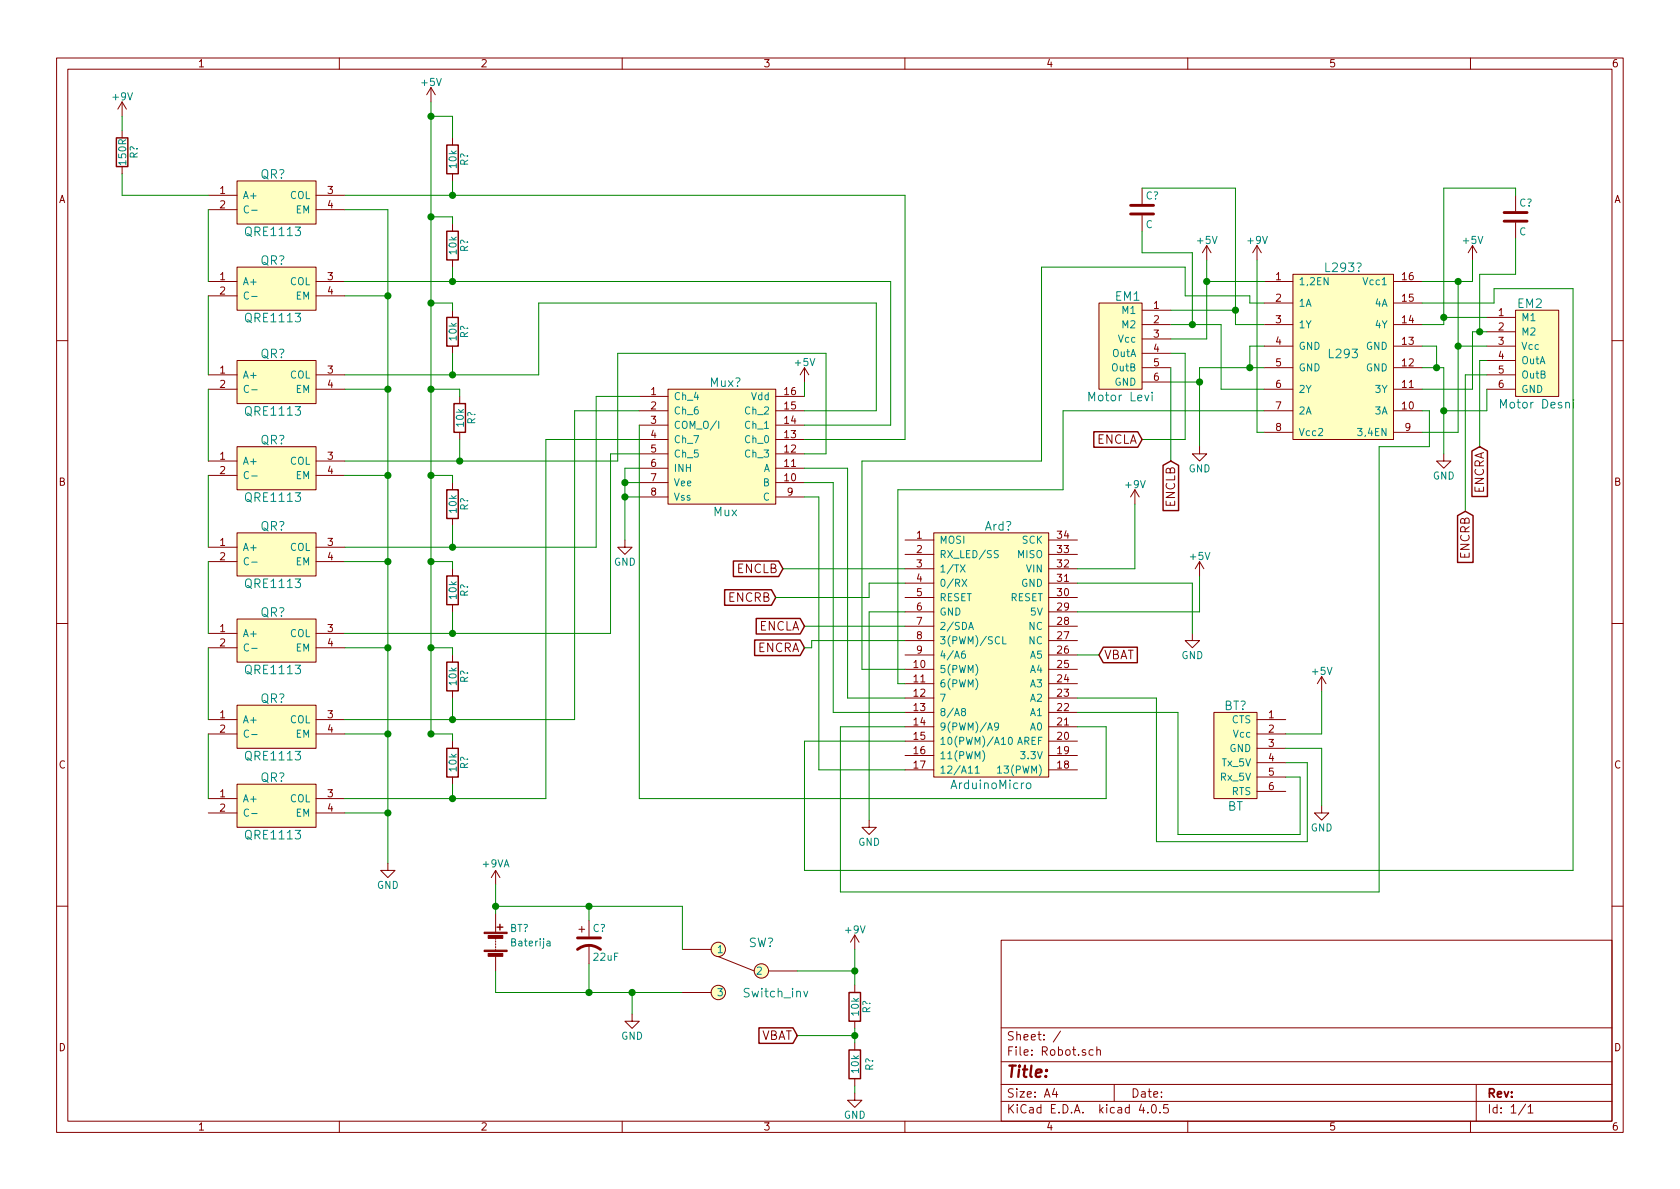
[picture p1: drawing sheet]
<svg xmlns="http://www.w3.org/2000/svg" width="297mm" height="210mm" viewBox="0 0 297 210" stroke-linecap="round" stroke-linejoin="round" font-family="sans-serif">
<g fill="none" stroke="#840000" stroke-width=".18">
<path d="M10 10.3h277v189.9h-277zM12 12.2h273v186.1h-273zM21.6 18l-.8 1.3M21.6 18v2.6M21.6 18l.8 1.3M60 10.3v1.9M76.2 15.5l-.8 1.3M76.2 15.5v2.5M76.2 15.5l.8 1.3M110 10.3v1.9M160 10.3v1.9M210 10.3v1.9"/>
<path d="M260 10.3v1.9M21.6 23.1v1.3M21.6 29.5v1.2M36.8 34.5h5.1M36.8 37.1h5.1M41.9 32h14v7.6h-14zM55.9 34.5h5.1M55.9 37.1h5.1M80 24.4v1.2M80 30.7v1.3M80 39.6v1.3M201.9 33.3v2.8"/>
<path d="M201.9 38.1v2.8M268 34.5v2.8M268 39.4v2.8M36.8 49.8h5.1M36.8 52.3h5.1M41.9 47.2h14v7.7h-14zM55.9 49.8h5.1M55.9 52.3h5.1M80 46v1.2M80 54.9v1.2M194.3 53.6h7.6v15.2h-7.6zM201.9 57.4h5.1"/>
<path d="M201.9 54.9h5.1M201.9 59.9h5.1M213.4 43.4l-.8 1.3M213.4 43.4v2.6M213.4 43.4l.7 1.3M222.2 43.4l-.7 1.3M222.2 43.4v2.6M222.2 43.4l.8 1.3M223.5 49.8h5.1M223.5 53.6h5.1M223.5 57.4h5.1M228.6 48.5h17.8v29.2h-17.8z"/>
<path d="M246.4 49.8h5.1M246.4 53.6h5.1M246.4 57.4h5.1M260.3 43.4l-.7 1.3M260.3 43.4v2.6M260.3 43.4l.8 1.3M262.9 56.1h5.1M262.9 58.7h5.1M268 54.9h7.6v15.2h-7.6zM10 60.2h2M36.8 68.8h5.1M36.8 66.3h5.1"/>
<path d="M41.9 63.7h14v7.7h-14zM41.9 79h14v7.6h-14zM55.9 68.8h5.1M55.9 66.3h5.1M80 61.2v1.3M81.3 70.1v1.3M81.3 76.4v1.3M113 72.6h5.1M113 70.1h5.1M113 75.2h5.1M113 77.7h5.1M118.1 68.8h19.1v20.3h-19.1z"/>
<path d="M137.2 72.6h5M137.2 70.1h5M137.2 75.2h5M137.2 77.7h5M142.2 65l-.7 1.3M142.2 65v2.6M142.2 65l.8 1.3M201.9 65h5.1M201.9 62.5h5.1M201.9 67.6h5.1M212.1 79v1.3h1.3l-1.3 1.2-1.3-1.2h1.3M223.5 61.2h5.1"/>
<path d="M223.5 65h5.1M223.5 68.8h5.1M223.5 72.6h5.1M223.5 76.4h5.1M246.4 61.2h5.1M246.4 65h5.1M246.4 68.8h5.1M246.4 72.6h5.1M246.4 76.4h5.1M262.9 61.2h5.1M262.9 68.8h5.1M262.9 66.3h5.1"/>
<path d="M262.9 63.7h5.1M285 60.2h2M36.8 81.5h5.1M36.8 84.1h5.1M36.8 96.8h5.1M36.8 99.3h5.1M41.9 94.2h14v7.6h-14zM55.9 81.5h5.1M55.9 84.1h5.1M55.9 96.8h5.1M55.9 99.3h5.1M80 85.3v1.3"/>
<path d="M80 91.7v1.3M110.5 95.5v1.3h1.3l-1.3 1.2-1.3-1.2h1.3M113 80.3h5.1M113 82.8h5.1M113 85.3h5.1M113 87.9h5.1M137.2 80.3h5M137.2 82.8h5M137.2 85.3h5M137.2 87.9h5M160 95.5h5.1M160 98h5.1"/>
<path d="M165.1 94.2h20.3v43.2h-20.3zM185.4 95.5h5.1M185.4 98h5.1M200.7 86.6l-.8 1.3M200.7 86.6v2.5M200.7 86.6l.7 1.3M212.1 99.3l-.8 1.3M212.1 99.3v2.5M212.1 99.3l.8 1.3M255.3 80.3v1.2h1.2l-1.2 1.3-1.3-1.3h1.3M10 110.3h2M36.8 112h5.1"/>
<path d="M36.8 114.5h5.1M41.9 109.5h14v7.6h-14zM55.9 112h5.1M55.9 114.5h5.1M80 100.6v1.2M80 106.9v1.3M80 115.8v1.3M160 100.6h5.1M160 103.1h5.1M160 105.7h5.1M160 108.2h5.1M160 110.7h5.1"/>
<path d="M160 113.3h5.1M160 115.8h5.1M160 118.4h5.1M185.4 100.6h5.1M185.4 103.1h5.1M185.4 105.7h5.1M185.4 108.2h5.1M185.4 110.7h5.1M185.4 113.3h5.1M185.4 115.8h5.1M185.4 118.4h5.1M210.8 112v1.3h1.3l-1.3 1.2-1.3-1.2h1.3"/>
<path d="M233.7 119.6l-.8 1.3M233.7 119.6v2.6M233.7 119.6l.7 1.3M285 110.3h2M36.8 127.2h5.1M36.8 129.8h5.1M41.9 124.7h14v7.6h-14zM41.9 138.7h14v7.6h-14zM55.9 127.2h5.1M55.9 129.8h5.1M80 122.2v1.2M80 131.1v1.2"/>
<path d="M80 137.4v1.3M160 131.1h5.1M160 120.9h5.1M160 128.5h5.1M160 123.4h5.1M160 126h5.1M160 133.6h5.1M160 136.1h5.1M185.4 131.1h5.1M185.4 120.9h5.1M185.4 128.5h5.1M185.4 123.4h5.1"/>
<path d="M185.4 126h5.1M185.4 133.6h5.1M185.4 136.1h5.1M214.6 126h7.6v15.2h-7.6zM222.2 127.2h5.1M222.2 129.8h5.1M222.2 132.3h5.1M222.2 134.9h5.1M222.2 137.4h5.1M222.2 139.9h5.1M36.8 141.2h5.1M36.8 143.8h5.1"/>
<path d="M55.9 141.2h5.1M55.9 143.8h5.1M68.6 152.6v1.3h1.2l-1.2 1.3-1.3-1.3h1.3M87.6 153.9v2.6M87.6 153.9l-.7 1.3M87.6 153.9l.8 1.3M153.7 145v1.3h1.2l-1.2 1.3-1.3-1.3h1.3M233.7 142.5v1.3h1.2l-1.2 1.2-1.3-1.2h1.3M10 160.2h2M87.6 161.5v3.3M87.6 165.9v.2M87.6 166.4v.2"/>
<path d="M87.6 166.9v.2M87.6 167.4v.2M87.6 167.9v.2M87.6 169.2v2.5M102.4 164.3h1M102.9 163.8v1M104.1 162.8v2.8M104.1 167.1v3.3M111.8 179.3v1.3h1.2l-1.2 1.3-1.3-1.3h1.3M120.6 167.9h5.1M120.6 175.5h5.1M127 169.2l6.3 2.5"/>
<path d="M135.9 171.7h5.1M151.1 165.3l-.7 1.3M151.1 165.3v2.6M151.1 174.2v1.3M151.1 165.3l.8 1.3M177 166.3h108v32h-108zM285 160.2h2M60 198.3v1.9M110 198.3v1.9M151.1 193.3v1.3h1.3l-1.3 1.2-1.2-1.2h1.2M151.1 180.6v1.3M151.1 184.4v1.3"/>
<path d="M151.1 190.7v1.3M160 198.3v1.9M177 194.8h108M177 191.8h108M177 187.8h108M177 181.8h108M186.4 192.5l-.3 1h.9M186.8 193v1M187.5 182.3l-1.3 2M193.3 185.7l-.5-.1-.2 .3v.6l.2 .1 .5-.1M193.9 185.7l.2-.1 .4 .1 .1 .9M193.9 185.1v1.5"/>
<path d="M197 191.8v3M201.8 195.2l-.4 1.1h1M202.9 196.7v.1M203.8 195.4l.1-.1a.81 .81 0 0 1 .6 .6 .81 .81 0 0 1-.3 .8l-.1 .1a.8 .8 0 0 1-.6-.6 .8 .8 0 0 1 .3-.8zM205.1 196.7v.1M206.5 195.3h-.7l-.1 .7 .2-.1 .5 .1 .2 .2-.1 .5-.2 .1-.6-.1M210 198.3v1.9M260 198.3v1.9M261 191.8v6.5M269.7 195.2l-1.2 2M270.2 195.8l.4-.5v1.5M270.2 196.8h.8"/>
<circle cx="127" cy="167.9" r="1.27"/>
<circle cx="127" cy="175.5" r="1.27"/>
<circle cx="134.6" cy="171.7" r="1.27"/>
</g>
<g fill="#ffffc2" stroke="#ffffc2" stroke-width=".18">
<path d="M41.9 32h14v7.6h-14z"/>
<path d="M228.6 48.5h17.8v29.2h-17.8z"/>
<path d="M194.3 53.6h7.6v15.2h-7.6z"/>
<path d="M118.1 68.8h19.1v20.3h-19.1z"/>
<path d="M41.9 47.2h14v7.7h-14z"/>
<path d="M41.9 63.7h14v7.7h-14z"/>
<path d="M41.9 79h14v7.6h-14z"/>
<path d="M41.9 94.2h14v7.6h-14z"/>
<path d="M41.9 109.5h14v7.6h-14z"/>
<path d="M41.9 124.7h14v7.6h-14z"/>
<path d="M41.9 138.7h14v7.6h-14z"/>
<path d="M165.1 94.2h20.3v43.2h-20.3z"/>
<path d="M214.6 126h7.6v15.2h-7.6z"/>
<path d="M268 54.9h7.6v15.2h-7.6z"/>
<circle cx="127" cy="175.5" r="1.27"/>
<circle cx="127" cy="167.9" r="1.27"/>
<circle cx="134.6" cy="171.7" r="1.27"/>
</g>
<g fill="none" stroke="#008484" stroke-width=".18">
<path d="M43.9 36.5a.5 .5 0 0 0-.6 0 .5 .5 0 0 0-.1 .6l.1 .4a.41 .41 0 0 0 .6 0M44.5 37.2h1M43.9 51.7a.5 .5 0 0 0-.6 0 .5 .5 0 0 0-.1 .6l.1 .4a.41 .41 0 0 0 .6 .1M44.5 52.4h1M43.9 68.2a.5 .5 0 0 0-.6 0 .5 .5 0 0 0-.1 .7l.1 .3a.41 .41 0 0 0 .6 .1M44.5 68.9h1M127.1 74.5v1.3M203.7 69.4v.1M203.7 69.9v1M278.2 70.6v.2M278.2 71.1v1.1M43.9 83.5a.5 .5 0 0 0-.6 0 .5 .5 0 0 0-.1 .6l.1 .3a.41 .41 0 0 0 .6 .1"/>
<path d="M43.9 98.7a.5 .5 0 0 0-.6 0 .5 .5 0 0 0-.1 .6l.1 .4a.41 .41 0 0 0 .6 .1M44.5 84.2h1M44.5 99.4h1M169.8 99.9l.8 1.3M170.6 99.9l-.8 1.3M176.5 97.4h-.5l-.2 .2 .1 .3 .6 .2v.4l-.2 .1-.5-.1M43.9 114a.5 .5 0 0 0-.6 0 .5 .5 0 0 0-.1 .6l.1 .3a.41 .41 0 0 0 .6 .1M44.5 114.6h1M170.1 102.4l.8 1.3M170.6 115.1a.47 .47 0 0 0-.6 .6l.1 .6 .4 .1 .2-.1v-.5l-.1-.1-.4-.1-.2 .2M170.9 102.4l-.8 1.3M171.3 111.3l.4-1.2 .4 1.2"/>
<path d="M171.4 110.9h.6M177.3 112.6v1.3h.6M43.9 129.2a.5 .5 0 0 0-.6 0 .5 .5 0 0 0-.1 .6l.1 .4a.41 .41 0 0 0 .6 0M44.5 129.9h1M170.2 125.8l-.2-.2 .1-.2 .1-.1 .5 .1v.3l-.6 .2-.1 .2 .1 .3 .1 .2h.3l.2-.3v-.3l-.2-.2M172.4 135.8l.4-.3v1.2M172.4 136.7h.8M173.7 132.7a1.51 1.51 0 0 1 0 2M176.4 135.8l.3-.3v1.2M176.4 136.7h.7M176.6 128.4l-.3 .2h-.2l-.3-.2 .1-.5 .4-.1 .3 .3a.84 .84 0 0 1-.4 1h-.3M177.1 131.6h.7"/>
<path d="M178.4 130.5l.2-.1a.67 .67 0 0 1 .4 .6 .67 .67 0 0 1-.4 .6l-.2-.1-.1-.3zM181.5 138.6l.3-.2 .4 .2 .1 .6-.2 .2-.3 .1-.3-.2zM43.9 143.2a.5 .5 0 0 0-.6 0 .5 .5 0 0 0-.1 .6l.1 .3a.41 .41 0 0 0 .6 .1M44.5 143.9h1M96.7 166.5h.5l.1 .8M97.3 166.7l-.6 .1v.2l.2 .3 .4-.1M142.1 175.3l.4 1 .3-1"/>
</g>
<g fill="none" stroke="#840000" stroke-width=".25">
<path d="M20.6 24.4h2v5.1h-2zM79 25.6h2v5.1h-2zM79 40.9h2v5.1h-2zM79 56.1h2v5.1h-2zM80.3 71.4h2v5h-2zM193.4 76.3h7.8l.7 1.4-.7 1.4h-7.8zM260.2 79.8l1.4-.8 1.4 .8v8h-2.8zM79 86.6h2v5.1h-2zM129.7 99.2h8l.7 1.4-.7 1.3h-8zM205.6 82.3l1.4-.8 1.4 .8v8h-2.8zM257.7 91.2l1.4-.8 1.4 .8v8.3h-2.8zM79 101.8h2v5.1h-2z"/>
<path d="M79 117.1h2v5.1h-2zM128.1 104.3h8.3l.8 1.4-.8 1.3h-8.3zM133.4 113.2h8.1l.7 1.3-.7 1.4h-8.1zM133.7 109.4h7.8l.7 1.3-.7 1.4h-7.8zM195.1 114.4h6v2.8h-6l-.8-1.4zM79 132.3h2v5.1h-2zM87.9 164h1M88.4 163.4v1.1M150.1 175.5h2v5.1h-2zM134.2 181.8h6l.8 1.3-.8 1.4h-6zM150.1 185.7h2v5h-2z"/>
</g>
<g fill="none" stroke="#008400" stroke-width=".18">
<path d="M76.2 18v111.8h3.8v1.3M21.6 20.6v2.5M21.6 30.7v3.8h15.2M36.8 37.1v12.7M61 37.1h7.6v115.5M61 34.5h99v43.2h-17.8M76.2 20.6h3.8v3.8M76.2 38.3h3.8v1.3M80 32v2.5M201.9 33.3h16.5v24.1h5.1M268 34.5v-1.2h-12.7v24.1h-3.8M36.8 52.3v14"/>
<path d="M61 52.3h7.6M61 49.8h96.5v25.4h-15.3M76.2 53.6h3.8v1.3M80 47.2v2.6M201.9 40.9v3.8h8.9v12.7M207 57.4h8.9v11.4h7.6M207 54.9h11.4M213.4 49.8h10.1M213.4 46v13.9h-6.4M222.2 46v30.4h1.3M223.5 53.6h-2.5v-1.3h-11.5v-5.1h-25.4v34.3h-31.7v36.9h7.6M251.5 53.6h12.7v-2.6h13.9v102.9h-135.9v-22.8h17.8"/>
<path d="M255.3 56.1h7.6M257.8 49.8v26.6h-6.3M260.3 46v3.8h-8.8M262.9 58.7h-2.6v10.1h-8.8M268 42.2v6.3h-6.4v10.2M36.8 68.8v12.7M61 68.8h7.6M61 66.3h34.2v-12.7h59.7v19h-12.7M76.2 68.8h5.1v1.3M80 62.5v3.8M81.3 77.7v3.8M113 70.1h-7.6v26.7h-44.4"/>
<path d="M113 72.6h-11.4v54.6h-40.6M113 77.7h-16.5v63.5h-35.5M113 75.2v66h82.6v-12.7h-5.1M142.2 67.6v2.5M207 62.5h2.5v15.2h-7.6M207 67.6h5.1M207 65v16.5M223.5 72.6h-35.5v14h-29.3v34.3h1.3M223.5 65h-11.4v14M223.5 61.2h-2.5v3.8M251.5 72.6h1.2v6.4h-8.9v78.7h-95.2v-29.2h11.4M251.5 65h3.8v15.3"/>
<path d="M251.5 61.2h2.5v3.8M257.8 61.2h5.1M262.9 66.3h-3.8v24.1M262.9 68.8v3.8h-7.6M262.9 63.7h-1.3v15.3M36.8 84.1v12.7M36.8 99.3v12.7M61 84.1h7.6M61 99.3h7.6M76.2 84.1h3.8v1.2M76.2 99.3h3.8v1.3M80 93v3.8"/>
<path d="M110.5 87.9h2.5M110.5 85.3h2.5M113 80.3h-5.1v31.7h-46.9M113 82.8h-2.5v12.7M142.2 80.3h3.8v-17.8h-36.8v19h-48.2M142.2 82.8h7.7v40.6h10.1M142.2 87.9h2.6v48.2h15.2M142.2 85.3h5.1v40.7h12.7M200.7 89.1v11.5h-10.2M36.8 114.5v12.7M61 114.5h7.6M76.2 114.5h3.8v1.3"/>
<path d="M80 108.2v3.8M138.4 100.6h21.6M142.2 110.7h17.8M160 113.3h-16.5v1.2h-1.3M160 108.2h-6.3v36.8M160 103.1h-6.3v2.6h-16.5M190.5 103.1h20.3v8.9M190.5 115.8h3.8M212.1 101.8v6.4h-21.6M36.8 129.8v11.4M61 129.8h7.6M80 123.4v3.8"/>
<path d="M80 138.7v2.5M190.5 123.4h14v25.4h26.6v-13.9h-3.8M190.5 126h17.8v21.6h21.6v-10.2h-2.6M227.3 132.3h6.4v10.2M233.7 122.2v7.6h-6.4M61 143.8h7.6M87.6 156.5v5M87.6 171.7v3.8h33M87.6 160.3h33v7.6M104.1 160.3v2.5M104.1 170.4v5.1M111.8 175.5v3.8"/>
<path d="M141 171.7h10.1M151.1 167.9v6.3M141 183.1h10.1M151.1 181.9v2.5M151.1 192v1.3"/>
</g>
<g fill="#008400" stroke="#008400" stroke-width=".25">
<circle cx="68.6" cy="52.3" r=".51"/>
<circle cx="68.6" cy="68.8" r=".51"/>
<circle cx="68.6" cy="84.1" r=".51"/>
<circle cx="68.6" cy="99.3" r=".51"/>
<circle cx="68.6" cy="114.5" r=".51"/>
<circle cx="68.6" cy="129.8" r=".51"/>
<circle cx="68.6" cy="143.8" r=".51"/>
<circle cx="76.2" cy="20.6" r=".51"/>
<circle cx="80" cy="34.5" r=".51"/>
<circle cx="76.2" cy="38.3" r=".51"/>
<circle cx="80" cy="49.8" r=".51"/>
<circle cx="80" cy="66.3" r=".51"/>
<circle cx="76.2" cy="53.6" r=".51"/>
<circle cx="76.2" cy="68.8" r=".51"/>
<circle cx="81.3" cy="81.5" r=".51"/>
<circle cx="76.2" cy="84.1" r=".51"/>
<circle cx="80" cy="96.8" r=".51"/>
<circle cx="80" cy="112" r=".51"/>
<circle cx="76.2" cy="99.3" r=".51"/>
<circle cx="80" cy="127.2" r=".51"/>
<circle cx="76.2" cy="114.5" r=".51"/>
<circle cx="80" cy="141.2" r=".51"/>
<circle cx="76.2" cy="129.8" r=".51"/>
<circle cx="110.5" cy="87.9" r=".51"/>
<circle cx="110.5" cy="85.3" r=".51"/>
<circle cx="213.4" cy="49.8" r=".51"/>
<circle cx="210.8" cy="57.4" r=".51"/>
<circle cx="218.4" cy="54.9" r=".51"/>
<circle cx="212.1" cy="67.6" r=".51"/>
<circle cx="221" cy="65" r=".51"/>
<circle cx="257.8" cy="49.8" r=".51"/>
<circle cx="257.8" cy="61.2" r=".51"/>
<circle cx="261.6" cy="58.7" r=".51"/>
<circle cx="255.3" cy="56.1" r=".51"/>
<circle cx="254" cy="65" r=".51"/>
<circle cx="255.3" cy="72.6" r=".51"/>
<circle cx="87.6" cy="160.3" r=".51"/>
<circle cx="104.1" cy="175.5" r=".51"/>
<circle cx="111.8" cy="175.5" r=".51"/>
<circle cx="104.1" cy="160.3" r=".51"/>
<circle cx="151.1" cy="171.7" r=".51"/>
<circle cx="151.1" cy="183.1" r=".51"/>
</g>
<path d="M199.9 37.8h4.1M199.9 36.3h4.1M265.9 39.1h4.1M265.9 37.6h4.1M102.1 167.9a3.3 3.3 0 0 1 4.1 0M102.1 165.9h4.1" fill="none" stroke="#840000" stroke-width=".51"/>
<g fill="#840000" stroke="#840000" stroke-width=".18">
<path d="M85.6 168h4.1v.3h-4.1z"/>
<path d="M85.6 164.8h4.1v.3h-4.1z"/>
<path d="M86.3 168.6h2.6v.5h-2.6z"/>
<path d="M86.3 165.4h2.6v.5h-2.6z"/>
</g>
<text font-size="2.8" fill="#840000" x="178" y="190.5">Title:</text>
<g font-size="2.1" fill="#008484">
<text x="46" y="31.6">QR?</text>
<text x="43.6" y="41.8">QRE1113</text>
<text x="46" y="46.8">QR?</text>
<text x="197.2" y="53.2">EM1</text>
<text x="234.4" y="48.1">L293?</text>
<text x="43.6" y="57">QRE1113</text>
<text x="268.3" y="54.5">EM2</text>
<text x="46" y="63.3">QR?</text>
<text x="235.1" y="63.3">L293</text>
<text x="125.5" y="68.4">Mux?</text>
<text x="192.8" y="71">Motor Levi</text>
<text x="43.6" y="73.5">QRE1113</text>
<text x="265.6" y="72.2">Motor Desni</text>
<text x="46" y="78.6">QR?</text>
<text x="43.6" y="88.7">QRE1113</text>
<text x="46" y="93.8">QR?</text>
<text x="126.2" y="91.3">Mux</text>
<text x="174.1" y="93.8">Ard?</text>
<text x="43.6" y="104">QRE1113</text>
<text x="46" y="109.1">QR?</text>
<text x="43.6" y="119.2">QRE1113</text>
<text x="46" y="124.3">QR?</text>
<text x="216.4" y="125.6">BT?</text>
<text x="43.6" y="134.5">QRE1113</text>
<text x="46" y="138.3">QR?</text>
<text x="168.4" y="139.5">ArduinoMicro</text>
<text x="217" y="143.4">BT</text>
<text x="43.6" y="148.4">QRE1113</text>
<text x="132.3" y="167.5">SW?</text>
<text x="131.6" y="176.4">Switch_inv</text>
</g>
<g font-size="2.1" fill="#840000">
<text x="193.7" y="78.5">ENCLA</text>
<text x="207.8" y="89.8" transform="rotate(-90 207.8 89.8)">ENCLB</text>
<text x="262.4" y="87.4" transform="rotate(-90 262.4 87.4)">ENCRA</text>
<text x="130.2" y="101.3">ENCLB</text>
<text x="259.8" y="98.9" transform="rotate(-90 259.8 98.9)">ENCRB</text>
<text x="128.7" y="106.4">ENCRB</text>
<text x="134" y="111.5">ENCLA</text>
<text x="133.8" y="115.3">ENCRA</text>
<text x="195.2" y="116.6">VBAT</text>
<text x="134.3" y="183.9">VBAT</text>
<text x="178" y="184">Sheet: /</text>
<text x="178" y="186.7">File: Robot.sch</text>
<text x="178" y="196.9">KiCad E.D.A. kicad 4.0.5</text>
<text x="178" y="194.1">Size: A4</text>
<text x="200" y="194.1">Date:</text>
<text x="263" y="194.1">Rev:</text>
<text x="263" y="196.9">Id: 1/1</text>
</g>
<g font-size="1.8" fill="#840000">
<text x="35" y="11.9">1</text>
<text x="85" y="11.9">2</text>
<text x="135" y="11.9">3</text>
<text x="185" y="11.9">4</text>
<text x="235" y="11.9">5</text>
<text x="285" y="11.9">6</text>
<text x="10.4" y="35.9">A</text>
<text x="38.9" y="34.3">1</text>
<text x="57.9" y="34.3">3</text>
<text x="285.4" y="35.9">A</text>
<text x="38.9" y="36.8">2</text>
<text x="57.9" y="36.8">4</text>
<text x="38.9" y="49.5">1</text>
<text x="38.9" y="52.1">2</text>
<text x="57.9" y="49.5">3</text>
<text x="57.9" y="52.1">4</text>
<text x="225.6" y="49.5">1</text>
<text x="225.6" y="53.3">2</text>
<text x="248" y="53.3">15</text>
<text x="248" y="49.5">16</text>
<text x="204" y="54.6">1</text>
<text x="204" y="57.1">2</text>
<text x="204" y="59.7">3</text>
<text x="225.6" y="57.1">3</text>
<text x="248" y="57.1">14</text>
<text x="264.9" y="55.9">1</text>
<text x="264.9" y="58.4">2</text>
<text x="204" y="62.2">4</text>
<text x="204" y="64.8">5</text>
<text x="225.6" y="61">4</text>
<text x="225.6" y="64.8">5</text>
<text x="248" y="64.8">12</text>
<text x="248" y="61">13</text>
<text x="264.9" y="61">3</text>
<text x="264.9" y="63.5">4</text>
<text x="38.9" y="66">1</text>
<text x="38.9" y="68.6">2</text>
<text x="57.9" y="66">3</text>
<text x="57.9" y="68.6">4</text>
<text x="115.1" y="69.8">1</text>
<text x="138.7" y="69.8">16</text>
<text x="204" y="67.3">6</text>
<text x="225.6" y="68.6">6</text>
<text x="248" y="68.6">11</text>
<text x="264.9" y="66">5</text>
<text x="264.9" y="68.6">6</text>
<text x="115.1" y="72.4">2</text>
<text x="115.1" y="74.9">3</text>
<text x="115.1" y="77.5">4</text>
<text x="138.7" y="77.5">13</text>
<text x="138.7" y="74.9">14</text>
<text x="138.7" y="72.4">15</text>
<text x="225.6" y="72.4">7</text>
<text x="225.6" y="76.2">8</text>
<text x="248" y="72.4">10</text>
<text x="248.4" y="76.2">9</text>
<text x="38.9" y="81.3">1</text>
<text x="38.9" y="83.8">2</text>
<text x="57.9" y="81.3">3</text>
<text x="57.9" y="83.8">4</text>
<text x="115.1" y="80">5</text>
<text x="115.1" y="82.5">6</text>
<text x="138.7" y="82.5">11</text>
<text x="138.7" y="80">12</text>
<text x="10.4" y="85.9">B</text>
<text x="115.1" y="85.1">7</text>
<text x="115.1" y="87.6">8</text>
<text x="138.7" y="85.1">10</text>
<text x="139.2" y="87.6">9</text>
<text x="285.4" y="85.9">B</text>
<text x="162.1" y="95.2">1</text>
<text x="187" y="95.2">34</text>
<text x="38.9" y="96.5">1</text>
<text x="38.9" y="99.1">2</text>
<text x="57.9" y="96.5">3</text>
<text x="57.9" y="99.1">4</text>
<text x="162.1" y="97.8">2</text>
<text x="162.1" y="100.3">3</text>
<text x="187" y="100.3">32</text>
<text x="187" y="97.8">33</text>
<text x="162.1" y="102.9">4</text>
<text x="162.1" y="105.4">5</text>
<text x="162.1" y="107.9">6</text>
<text x="187" y="105.4">30</text>
<text x="187" y="102.9">31</text>
<text x="187" y="107.9">29</text>
<text x="38.9" y="111.8">1</text>
<text x="57.9" y="111.8">3</text>
<text x="162.1" y="110.5">7</text>
<text x="162.1" y="113">8</text>
<text x="187" y="113">27</text>
<text x="187" y="110.5">28</text>
<text x="38.9" y="114.3">2</text>
<text x="57.9" y="114.3">4</text>
<text x="161.6" y="118.1">10</text>
<text x="162.1" y="115.6">9</text>
<text x="187" y="118.1">25</text>
<text x="187" y="115.6">26</text>
<text x="161.6" y="120.6">11</text>
<text x="161.6" y="123.2">12</text>
<text x="161.6" y="125.7">13</text>
<text x="187" y="125.7">22</text>
<text x="187" y="123.2">23</text>
<text x="187" y="120.6">24</text>
<text x="38.9" y="127">1</text>
<text x="38.9" y="129.5">2</text>
<text x="57.9" y="127">3</text>
<text x="57.9" y="129.5">4</text>
<text x="161.6" y="128.3">14</text>
<text x="161.6" y="130.8">15</text>
<text x="187" y="130.8">20</text>
<text x="187" y="128.3">21</text>
<text x="224.3" y="127">1</text>
<text x="224.3" y="129.5">2</text>
<text x="10.4" y="135.9">C</text>
<text x="161.6" y="133.3">16</text>
<text x="161.6" y="135.9">17</text>
<text x="187" y="135.9">18</text>
<text x="187" y="133.3">19</text>
<text x="224.3" y="132.1">3</text>
<text x="224.3" y="134.6">4</text>
<text x="224.3" y="137.2">5</text>
<text x="285.4" y="135.9">C</text>
<text x="38.9" y="141">1</text>
<text x="38.9" y="143.5">2</text>
<text x="57.9" y="141">3</text>
<text x="57.9" y="143.5">4</text>
<text x="224.3" y="139.7">6</text>
<text x="10.4" y="185.9">D</text>
<text x="285.4" y="185.9">D</text>
<text x="35" y="199.9">1</text>
<text x="85" y="199.9">2</text>
<text x="135" y="199.9">3</text>
<text x="185" y="199.9">4</text>
<text x="235" y="199.9">5</text>
<text x="285" y="199.9">6</text>
</g>
<g font-size="1.8" fill="#008484">
<text x="20" y="17.7">+9V</text>
<text x="74.6" y="15.2">+5V</text>
<text x="22.3" y="29" transform="rotate(-90 22.3 29)">150R</text>
<text x="24.3" y="28.1" transform="rotate(-90 24.3 28.1)">R?</text>
<text x="80.7" y="29.7" transform="rotate(-90 80.7 29.7)">10k</text>
<text x="82.8" y="29.3" transform="rotate(-90 82.8 29.3)">R?</text>
<text x="42.9" y="35.2">A+</text>
<text x="51.1" y="35.2">COL</text>
<text x="202.6" y="35.2">C?</text>
<text x="52.2" y="37.7">EM</text>
<text x="202.6" y="40.3">C</text>
<text x="268.6" y="36.5">C?</text>
<text x="268.6" y="41.6">C</text>
<text x="80.7" y="44.9" transform="rotate(-90 80.7 44.9)">10k</text>
<text x="82.8" y="44.6" transform="rotate(-90 82.8 44.6)">R?</text>
<text x="211.8" y="43.1">+5V</text>
<text x="220.6" y="43.1">+9V</text>
<text x="258.7" y="43.1">+5V</text>
<text x="42.9" y="50.4">A+</text>
<text x="51.1" y="50.4">COL</text>
<text x="52.2" y="53">EM</text>
<text x="229.6" y="50.4">1,2EN</text>
<text x="241.2" y="50.4">Vcc1</text>
<text x="82.8" y="59.8" transform="rotate(-90 82.8 59.8)">R?</text>
<text x="198.5" y="55.5">M1</text>
<text x="198.5" y="58">M2</text>
<text x="229.6" y="54.2">1A</text>
<text x="229.6" y="58">1Y</text>
<text x="243.1" y="54.2">4A</text>
<text x="243.2" y="58">4Y</text>
<text x="269" y="56.8">M1</text>
<text x="269" y="59.3">M2</text>
<text x="80.7" y="60.1" transform="rotate(-90 80.7 60.1)">10k</text>
<text x="140.6" y="64.7">+5V</text>
<text x="196.6" y="63.1">OutA</text>
<text x="196.6" y="65.7">OutB</text>
<text x="197.8" y="60.6">Vcc</text>
<text x="229.6" y="61.8">GND</text>
<text x="229.6" y="65.7">GND</text>
<text x="241.4" y="65.7">GND</text>
<text x="241.4" y="61.8">GND</text>
<text x="269" y="61.8">Vcc</text>
<text x="269" y="64.4">OutA</text>
<text x="42.9" y="66.9">A+</text>
<text x="51.1" y="66.9">COL</text>
<text x="52.2" y="69.5">EM</text>
<text x="119.1" y="70.7">Ch_4</text>
<text x="132.8" y="70.7">Vdd</text>
<text x="197" y="68.2">GND</text>
<text x="229.6" y="69.5">2Y</text>
<text x="243.2" y="69.5">3Y</text>
<text x="269" y="66.9">OutB</text>
<text x="269" y="69.5">GND</text>
<text x="82" y="75.4" transform="rotate(-90 82 75.4)">10k</text>
<text x="84" y="75.1" transform="rotate(-90 84 75.1)">R?</text>
<text x="119.1" y="73.3">Ch_6</text>
<text x="119.1" y="75.8">COM_O/I</text>
<text x="131.8" y="75.8">Ch_1</text>
<text x="131.8" y="73.3">Ch_2</text>
<text x="229.6" y="73.3">2A</text>
<text x="229.6" y="77.1">Vcc2</text>
<text x="240.4" y="77.1">3,4EN</text>
<text x="243.1" y="73.3">3A</text>
<text x="42.9" y="82.2">A+</text>
<text x="51.1" y="82.2">COL</text>
<text x="119.1" y="78.4">Ch_7</text>
<text x="119.1" y="80.9">Ch_5</text>
<text x="119.1" y="83.4">INH</text>
<text x="131.8" y="80.9">Ch_3</text>
<text x="131.8" y="78.4">Ch_0</text>
<text x="134.9" y="83.4">A</text>
<text x="210.1" y="83.5">GND</text>
<text x="52.2" y="84.7">EM</text>
<text x="119.1" y="86">Vee</text>
<text x="119.1" y="88.5">Vss</text>
<text x="134.9" y="88.5">C</text>
<text x="134.9" y="86">B</text>
<text x="199.1" y="86.3">+9V</text>
<text x="253.3" y="84.8">GND</text>
<text x="80.7" y="90.6" transform="rotate(-90 80.7 90.6)">10k</text>
<text x="82.8" y="90.3" transform="rotate(-90 82.8 90.3)">R?</text>
<text x="42.9" y="97.4">A+</text>
<text x="51.1" y="97.4">COL</text>
<text x="52.2" y="99.9">EM</text>
<text x="108.5" y="100">GND</text>
<text x="166.1" y="96.1">MOSI</text>
<text x="166.1" y="98.7">RX_LED/SS</text>
<text x="166.1" y="101.2">1/TX</text>
<text x="179.9" y="98.7">MISO</text>
<text x="180.7" y="96.1">SCK</text>
<text x="181.5" y="101.2">VIN</text>
<text x="210.5" y="99">+5V</text>
<text x="80.7" y="105.9" transform="rotate(-90 80.7 105.9)">10k</text>
<text x="82.8" y="105.5" transform="rotate(-90 82.8 105.5)">R?</text>
<text x="166.1" y="103.8">0/RX</text>
<text x="166.1" y="106.3">RESET</text>
<text x="178.5" y="106.3">RESET</text>
<text x="180.5" y="103.8">GND</text>
<text x="42.9" y="112.6">A+</text>
<text x="51.1" y="112.6">COL</text>
<text x="166.1" y="108.8">GND</text>
<text x="166.1" y="111.4">2/SDA</text>
<text x="166.1" y="113.9">3(PWM)/SCL</text>
<text x="181.8" y="113.9">NC</text>
<text x="181.8" y="111.4">NC</text>
<text x="182.2" y="108.8">5V</text>
<text x="52.2" y="115.2">EM</text>
<text x="166.1" y="116.5">4/A6</text>
<text x="166.1" y="119">5(PWM)</text>
<text x="182.1" y="119">A4</text>
<text x="182.1" y="116.5">A5</text>
<text x="208.9" y="116.5">GND</text>
<text x="232.1" y="119.3">+5V</text>
<text x="80.7" y="121.1" transform="rotate(-90 80.7 121.1)">10k</text>
<text x="82.8" y="120.8" transform="rotate(-90 82.8 120.8)">R?</text>
<text x="166.1" y="121.5">6(PWM)</text>
<text x="166.1" y="124.1">7</text>
<text x="182.1" y="124.1">A2</text>
<text x="182.1" y="121.5">A3</text>
<text x="42.9" y="127.9">A+</text>
<text x="51.1" y="127.9">COL</text>
<text x="52.2" y="130.4">EM</text>
<text x="166.1" y="126.6">8/A8</text>
<text x="166.1" y="129.2">9(PWM)/A9</text>
<text x="166.1" y="131.7">10(PWM)/A10</text>
<text x="179.6" y="131.7">AREF</text>
<text x="182.1" y="129.2">A0</text>
<text x="182.1" y="126.6">A1</text>
<text x="217.7" y="127.9">CTS</text>
<text x="218.1" y="130.4">Vcc</text>
<text x="80.7" y="136.3" transform="rotate(-90 80.7 136.3)">10k</text>
<text x="82.8" y="136" transform="rotate(-90 82.8 136)">R?</text>
<text x="166.1" y="134.2">11(PWM)</text>
<text x="166.1" y="136.8">12/A11</text>
<text x="176.9" y="136.8">13(PWM)</text>
<text x="180.8" y="134.2">3.3V</text>
<text x="216" y="135.5">Tx_5V</text>
<text x="217.3" y="133">GND</text>
<text x="42.9" y="141.9">A+</text>
<text x="51.1" y="141.9">COL</text>
<text x="215.8" y="138">Rx_5V</text>
<text x="217.7" y="140.6">RTS</text>
<text x="52.2" y="144.4">EM</text>
<text x="151.7" y="149.5">GND</text>
<text x="231.7" y="147">GND</text>
<text x="85.4" y="153.4">+9VA</text>
<text x="66.6" y="157.2">GND</text>
<text x="90.1" y="164.8">BT?</text>
<text x="90.6" y="167.3">Baterija</text>
<text x="104.8" y="164.8">C?</text>
<text x="149.5" y="165">+9V</text>
<text x="105.1" y="169.9">22uF</text>
<text x="126.7" y="168.5">1</text>
<text x="133.9" y="172.3">2</text>
<text x="126.7" y="176.1">3</text>
<text x="151.8" y="179.5" transform="rotate(-90 151.8 179.5)">10k</text>
<text x="153.9" y="179.2" transform="rotate(-90 153.9 179.2)">R?</text>
<text x="109.8" y="183.8">GND</text>
<text x="151.8" y="189.7" transform="rotate(-90 151.8 189.7)">10k</text>
<text x="154.4" y="189.4" transform="rotate(-90 154.4 189.4)">R?</text>
<text x="149.2" y="197.8">GND</text>
</g>
</svg>
